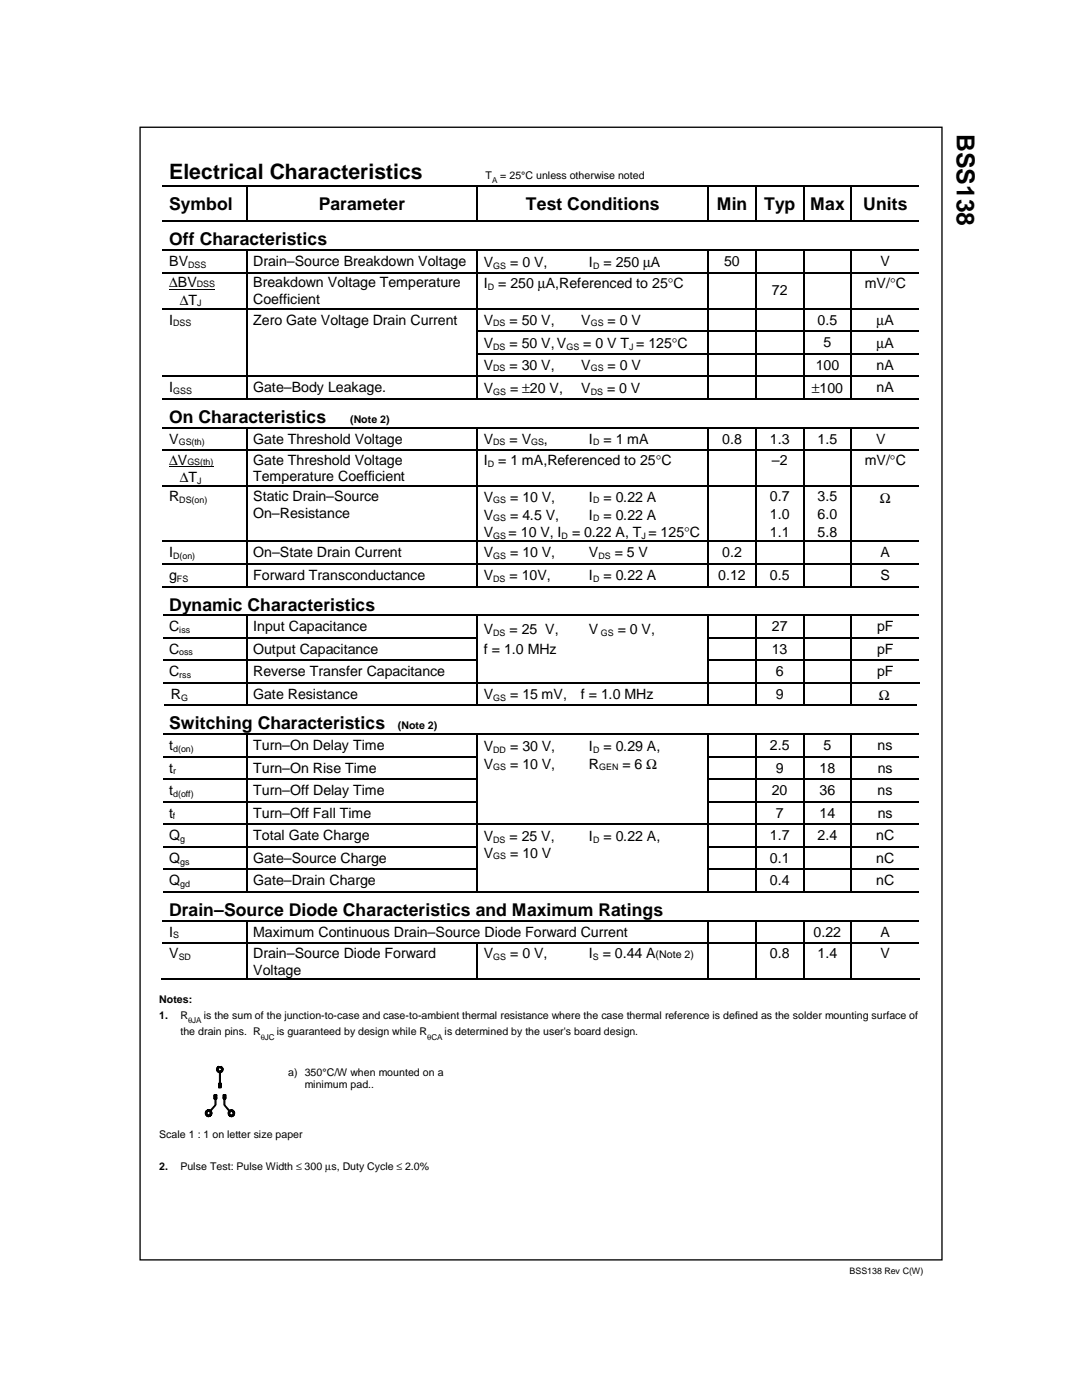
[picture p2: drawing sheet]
<svg xmlns="http://www.w3.org/2000/svg" width="216mm" height="279mm" viewBox="0 0 216 279" stroke-linecap="round" stroke-linejoin="round" font-family="sans-serif">
<path d="M28 25.4h160v226h-160z" fill="none" stroke="#000" stroke-width=".26"/>
<g fill="none" stroke="#000" stroke-width=".25">
<path d="M32.5 37.1h16.6M49.2 37.2v6.9M49.4 37.1h45.7M95.3 37.2v6.9M95.4 37.1h45.8M141.3 37.2v6.9M141.4 37.1h9.3M150.8 37.2v6.9M151 37.1h9.2M160.4 37.2v6.9M160.5 37.1h9.3M169.9 37.2v6.9"/>
<path d="M170 37.1h13.3M32.5 44.2h16.6M32.5 49.9h16.6M32.5 54.4h16.6M49.2 50.1v4.2M49.2 54.6v6.9M49.4 44.2h45.7M49.4 49.9h45.7M49.4 54.4h45.7M95.3 50.1v4.2M95.3 54.6v6.9M95.4 44.2h45.8"/>
<path d="M95.4 49.9h45.8M95.4 54.4h45.8M141.3 50.1v4.2M141.3 54.6v6.9M141.4 44.2h9.3M141.4 49.9h9.3M141.4 54.4h9.3M150.8 50.1v4.2M150.8 54.6v6.9M151 44.2h9.2M151 49.9h9.2M151 54.4h9.2"/>
<path d="M160.4 50.1v4.2M160.4 54.6v6.9M160.5 44.2h9.3M160.5 49.9h9.3M160.5 54.4h9.3M169.9 50.1v4.2M169.9 54.6v6.9M170 44.2h13.3M170 49.9h13.3M170 54.4h13.3M32.5 61.6h16.6M32.5 75.1h16.6"/>
<path d="M32.5 79.6h16.6M49.2 61.8v4.2M49.2 66.2v4.3M49.2 70.7v4.3M49.2 75.2v4.3M49.4 61.6h45.7M49.4 75.1h45.7M49.4 79.6h45.7M95.3 61.8v4.2M95.3 66.2v4.3M95.3 70.7v4.3M95.3 75.2v4.3"/>
<path d="M95.4 61.6h45.8M95.4 66.1h45.8M95.4 70.6h45.8M95.4 75.1h45.8M95.4 79.6h45.8M141.3 61.8v4.2M141.3 66.2v4.3M141.3 70.7v4.3M141.3 75.2v4.3M141.4 61.6h9.3M141.4 66.1h9.3M141.4 70.6h9.3"/>
<path d="M141.4 75.1h9.3M141.4 79.6h9.3M150.8 61.8v4.2M150.8 66.2v4.3M150.8 70.7v4.3M150.8 75.2v4.3M151 61.6h9.2M151 66.1h9.2M151 70.6h9.2M151 75.1h9.2M151 79.6h9.2M160.4 61.8v4.2"/>
<path d="M160.4 66.2v4.3M160.4 70.7v4.3M160.4 75.2v4.3M160.5 61.6h9.3M160.5 66.1h9.3M160.5 70.6h9.3M160.5 75.1h9.3M160.5 79.6h9.3M169.9 61.8v4.2M169.9 66.2v4.3M169.9 70.7v4.3M169.9 75.2v4.3"/>
<path d="M170 61.6h13.3M170 66.1h13.3M170 70.6h13.3M170 75.1h13.3M170 79.6h13.3M32.5 85.3h16.6M32.5 89.8h16.6M32.5 97h16.6M49.2 85.5v4.2M49.2 90v6.9M49.2 97.1v10.8M49.4 85.3h45.7"/>
<path d="M49.4 89.8h45.7M49.4 97h45.7M95.3 85.5v4.2M95.3 90v6.9M95.3 97.1v10.8M95.4 85.3h45.8M95.4 89.8h45.8M95.4 97h45.8M141.3 85.5v4.2M141.3 90v6.9M141.3 97.1v10.8M141.4 85.3h9.3"/>
<path d="M141.4 89.8h9.3M141.4 97h9.3M150.8 85.5v4.2M150.8 90v6.9M150.8 97.1v10.8M151 85.3h9.2M151 89.8h9.2M151 97h9.2M160.4 85.5v4.2M160.4 90v6.9M160.4 97.1v10.8M160.5 85.3h9.3"/>
<path d="M160.5 89.8h9.3M160.5 97h9.3M169.9 85.5v4.2M169.9 90v6.9M169.9 97.1v10.8M170 85.3h13.3M170 89.8h13.3M170 97h13.3M32.5 108.1h16.6M32.5 112.6h16.6M32.5 117.1h16.6M49.2 108.2v4.2"/>
<path d="M49.2 112.7v4.3M49.4 108.1h45.7M49.4 112.6h45.7M49.4 117.1h45.7M95.3 108.2v4.2M95.3 112.7v4.3M95.4 108.1h45.8M95.4 112.6h45.8M95.4 117.1h45.8M141.3 108.2v4.2M141.3 112.7v4.3M141.4 108.1h9.3"/>
<path d="M141.4 112.6h9.3M141.4 117.1h9.3M150.8 108.2v4.2M150.8 112.7v4.3M151 108.1h9.2M151 112.6h9.2M151 117.1h9.2M160.4 108.2v4.2M160.4 112.7v4.3M160.5 108.1h9.3M160.5 112.6h9.3M160.5 117.1h9.3"/>
<path d="M169.9 108.2v4.2M169.9 112.7v4.3M170 108.1h13.3M170 112.6h13.3M170 117.1h13.3M32.6 127.3h16.5M32.6 131.8h16.5M32.9 122.8h16.2M33.1 136.3h16M49.2 122.9v4.3M49.2 127.4v4.2M49.2 131.9v4.3"/>
<path d="M49.2 136.4v4.3M49.4 122.8h45.7M49.4 127.3h45.7M49.4 131.8h45.7M49.4 136.3h45.7M95.3 122.9v4.3M95.3 127.4v4.2M95.3 131.9v4.3M95.3 136.4v4.3M95.4 122.8h45.8M95.4 136.3h45.8M141.3 122.9v4.3"/>
<path d="M141.3 127.4v4.2M141.3 131.9v4.3M141.3 136.4v4.3M141.4 122.8h9.3M141.4 127.3h9.3M141.4 131.8h9.3M141.4 136.3h9.3M150.8 122.9v4.3M150.8 127.4v4.2M150.8 131.9v4.3M150.8 136.4v4.3M151 122.8h9.2"/>
<path d="M151 127.3h9.2M151 131.8h9.2M151 136.3h9.2M160.4 122.9v4.3M160.4 127.4v4.2M160.4 131.9v4.3M160.4 136.4v4.3M160.5 122.8h9.3M160.5 127.3h9.3M160.5 131.8h9.3M160.5 136.3h9.3M169.9 122.9v4.3"/>
<path d="M169.9 127.4v4.2M169.9 131.9v4.3M169.9 136.4v4.3M170 122.8h13.3M170 127.3h13.3M170 131.8h13.3M170 136.3h12.9M32.6 151h16.5M32.6 155.5h16.5M32.8 140.8h16.3M32.9 146.5h16.2M49.2 146.6v4.3"/>
<path d="M49.2 151.2v4.2M49.2 155.6v4.3M49.4 140.8h45.7M49.4 146.5h45.7M49.4 151h45.7M49.4 155.5h45.7M95.3 146.6v4.3M95.3 151.2v4.2M95.3 155.6v4.3M95.4 140.8h45.8M95.4 146.5h45.8M141.3 146.6v4.3"/>
<path d="M141.3 151.2v4.2M141.3 155.6v4.3M141.4 140.8h9.3M141.4 146.5h9.3M141.4 151h9.3M141.4 155.5h9.3M150.8 146.6v4.3M150.8 151.2v4.2M150.8 155.6v4.3M151 140.8h9.2M151 146.5h9.2M151 151h9.2"/>
<path d="M151 155.5h9.2M160.4 146.6v4.3M160.4 151.2v4.2M160.4 155.6v4.3M160.5 140.8h9.3M160.5 146.5h9.3M160.5 151h9.3M160.5 155.5h9.3M169.9 146.6v4.3M169.9 151.2v4.2M169.9 155.6v4.3M170 140.8h12.9"/>
<path d="M170 146.5h13.3M170 151h13.3M170 155.5h13.3M32.6 160h16.5M32.6 164.5h16.5M32.6 169h16.5M32.6 173.5h16.5M32.9 178h16.2M49.2 160.1v4.3M49.2 164.6v4.3M49.2 169.1v4.3M49.2 173.6v4.3"/>
<path d="M49.4 160h45.7M49.4 164.5h45.7M49.4 169h45.7M49.4 173.5h45.7M49.4 178h45.7M95.3 160.1v4.3M95.3 164.6v4.3M95.3 169.1v4.3M95.3 173.6v4.3M95.4 164.5h45.8M95.4 178h45.8M141.3 160.1v4.3"/>
<path d="M141.3 164.6v4.3M141.3 169.1v4.3M141.3 173.6v4.3M141.4 160h9.3M141.4 164.5h9.3M141.4 169h9.3M141.4 173.5h9.3M141.4 178h9.3M150.8 160.1v4.3M150.8 164.6v4.3M150.8 169.1v4.3M150.8 173.6v4.3"/>
<path d="M151 160h9.2M151 164.5h9.2M151 169h9.2M151 173.5h9.2M151 178h9.2M160.4 160.1v4.3M160.4 164.6v4.3M160.4 169.1v4.3M160.4 173.6v4.3M160.5 160h9.3M160.5 164.5h9.3M160.5 169h9.3"/>
<path d="M160.5 173.5h9.3M160.5 178h9.3M169.9 160.1v4.3M169.9 164.6v4.3M169.9 169.1v4.3M169.9 173.6v4.3M170 160h13.3M170 164.5h13.3M170 169h13.3M170 173.5h13.3M170 178h13.3M32.2 195.4h16.9"/>
<path d="M32.5 183.8h16.6M32.5 188.2h16.6M49.2 183.9v4.2M49.2 188.4v6.8M49.4 183.8h91.8M49.4 188.2h45.7M49.4 195.4h45.7M95.3 188.4v6.8M95.4 188.2h45.8M95.4 195.4h45.8M141.3 183.9v4.2M141.3 188.4v6.8"/>
<path d="M141.4 183.8h9.3M141.4 188.2h9.3M141.4 195.4h9.3M150.8 183.9v4.2M150.8 188.4v6.8M151 183.8h9.2M151 188.2h9.2M151 195.4h9.2M160.4 183.9v4.2M160.4 188.4v6.8M160.5 183.8h9.3M160.5 188.2h9.3"/>
<path d="M160.5 195.4h9.3M169.9 183.9v4.2M169.9 188.4v6.8M170 183.8h13.3M170 188.2h13.3M170 195.4h13.4"/>
</g>
<g fill="#000">
<path d="M49.1 37h.3v.2h-.3zM95.1 37h.3v.2h-.3zM141.2 37h.2v.2h-.2zM150.7 37h.3v.2h-.3zM160.2 37h.3v.2h-.3zM169.8 37h.2v.2h-.2zM49.1 44.1h.3v.2h-.3zM49.1 49.8h.3v.3h-.3zM49.1 54.3h.3v.3h-.3zM95.1 44.1h.3v.2h-.3zM95.1 49.8h.3v.3h-.3zM95.1 54.3h.3v.3h-.3z"/>
<path d="M141.2 44.1h.2v.2h-.2zM141.2 49.8h.2v.3h-.2zM141.2 54.3h.2v.3h-.2zM150.7 44.1h.3v.2h-.3zM150.7 49.8h.3v.3h-.3zM150.7 54.3h.3v.3h-.3zM160.2 44.1h.3v.2h-.3zM160.2 49.8h.3v.3h-.3zM160.2 54.3h.3v.3h-.3zM169.8 44.1h.2v.2h-.2zM169.8 49.8h.2v.3h-.2zM169.8 54.3h.2v.3h-.2z"/>
<path d="M49.1 61.5h.3v.3h-.3zM49.1 66h.3v.2h-.3zM49.1 70.5h.3v.2h-.3zM49.1 75h.3v.2h-.3zM49.1 79.5h.3v.2h-.3zM95.1 61.5h.3v.3h-.3zM95.1 66h.3v.2h-.3zM95.1 70.5h.3v.2h-.3zM95.1 75h.3v.2h-.3zM95.1 79.5h.3v.2h-.3zM141.2 61.5h.2v.3h-.2zM141.2 66h.2v.2h-.2z"/>
<path d="M141.2 70.5h.2v.2h-.2zM141.2 75h.2v.2h-.2zM141.2 79.5h.2v.2h-.2zM150.7 61.5h.3v.3h-.3zM150.7 66h.3v.2h-.3zM150.7 70.5h.3v.2h-.3zM150.7 75h.3v.2h-.3zM150.7 79.5h.3v.2h-.3zM160.2 61.5h.3v.3h-.3zM160.2 66h.3v.2h-.3zM160.2 70.5h.3v.2h-.3zM160.2 75h.3v.2h-.3z"/>
<path d="M160.2 79.5h.3v.2h-.3zM169.8 61.5h.2v.3h-.2zM169.8 66h.2v.2h-.2zM169.8 70.5h.2v.2h-.2zM169.8 75h.2v.2h-.2zM169.8 79.5h.2v.2h-.2zM49.1 85.2h.3v.3h-.3zM49.1 89.7h.3v.3h-.3zM49.1 96.9h.3v.2h-.3zM95.1 85.2h.3v.3h-.3zM95.1 89.7h.3v.3h-.3zM95.1 96.9h.3v.2h-.3z"/>
<path d="M141.2 85.2h.2v.3h-.2zM141.2 89.7h.2v.3h-.2zM141.2 96.9h.2v.2h-.2zM150.7 85.2h.3v.3h-.3zM150.7 89.7h.3v.3h-.3zM150.7 96.9h.3v.2h-.3zM160.2 85.2h.3v.3h-.3zM160.2 89.7h.3v.3h-.3zM160.2 96.9h.3v.2h-.3zM169.8 85.2h.2v.3h-.2zM169.8 89.7h.2v.3h-.2zM169.8 96.9h.2v.2h-.2z"/>
<path d="M49.1 107.9h.3v.3h-.3zM49.1 112.4h.3v.3h-.3zM49.1 117h.3v.2h-.3zM95.1 107.9h.3v.3h-.3zM95.1 112.4h.3v.3h-.3zM95.1 117h.3v.2h-.3zM141.2 107.9h.2v.3h-.2zM141.2 112.4h.2v.3h-.2zM141.2 117h.2v.2h-.2zM150.7 107.9h.3v.3h-.3zM150.7 112.4h.3v.3h-.3zM150.7 117h.3v.2h-.3z"/>
<path d="M160.2 107.9h.3v.3h-.3zM160.2 112.4h.3v.3h-.3zM160.2 117h.3v.2h-.3zM169.8 107.9h.2v.3h-.2zM169.8 112.4h.2v.3h-.2zM169.8 117h.2v.2h-.2zM32.5 122.7h.1v.2h-.1zM32.6 122.7h.3v.2h-.3zM32.6 136.2h.2v.2h-.2zM32.8 136.2h.3v.2h-.3zM49.1 122.7h.3v.2h-.3zM49.1 127.2h.3v.2h-.3z"/>
<path d="M49.1 131.6h.3v.3h-.3zM49.1 136.2h.3v.2h-.3zM95.1 122.7h.3v.2h-.3zM95.1 127.2h.3v.2h-.3zM95.1 131.6h.3v.3h-.3zM95.1 136.2h.3v.2h-.3zM141.2 122.7h.2v.2h-.2zM141.2 127.2h.2v.2h-.2zM141.2 131.6h.2v.3h-.2zM141.2 136.2h.2v.2h-.2zM150.7 122.7h.3v.2h-.3zM150.7 127.2h.3v.2h-.3z"/>
<path d="M150.7 131.6h.3v.3h-.3zM150.7 136.2h.3v.2h-.3zM160.2 122.7h.3v.2h-.3zM160.2 127.2h.3v.2h-.3zM160.2 131.6h.3v.3h-.3zM160.2 136.2h.3v.2h-.3zM169.8 122.7h.2v.2h-.2zM169.8 127.2h.2v.2h-.2zM169.8 131.6h.2v.3h-.2zM169.8 136.2h.2v.2h-.2zM182.9 136.2h.3v.2h-.3zM183.2 136.2h.2v.2h-.2z"/>
<path d="M32.5 146.4h.1v.2h-.1zM32.6 146.4h.3v.2h-.3zM49.1 140.7h.3v.2h-.3zM49.1 146.4h.3v.2h-.3zM49.1 150.9h.3v.3h-.3zM49.1 155.4h.3v.2h-.3zM49.1 159.9h.3v.2h-.3zM95.1 140.7h.3v.2h-.3zM95.1 146.4h.3v.2h-.3zM95.1 150.9h.3v.3h-.3zM95.1 155.4h.3v.2h-.3zM95.1 159.9h.3v.2h-.3z"/>
<path d="M141.2 140.7h.2v.2h-.2zM141.2 146.4h.2v.2h-.2zM141.2 150.9h.2v.3h-.2zM141.2 155.4h.2v.2h-.2zM141.2 159.9h.2v.2h-.2zM150.7 140.7h.3v.2h-.3zM150.7 146.4h.3v.2h-.3zM150.7 150.9h.3v.3h-.3zM150.7 155.4h.3v.2h-.3zM150.7 159.9h.3v.2h-.3zM160.2 140.7h.3v.2h-.3zM160.2 146.4h.3v.2h-.3z"/>
<path d="M160.2 150.9h.3v.3h-.3zM160.2 155.4h.3v.2h-.3zM160.2 159.9h.3v.2h-.3zM169.8 140.7h.2v.2h-.2zM169.8 146.4h.2v.2h-.2zM169.8 150.9h.2v.3h-.2zM169.8 155.4h.2v.2h-.2zM169.8 159.9h.2v.2h-.2zM32.5 177.9h.1v.2h-.1zM32.6 177.9h.3v.2h-.3zM49.1 164.4h.3v.2h-.3zM49.1 168.9h.3v.2h-.3z"/>
<path d="M49.1 173.4h.3v.2h-.3zM49.1 177.9h.3v.2h-.3zM95.1 164.4h.3v.2h-.3zM95.1 168.9h.3v.2h-.3zM95.1 173.4h.3v.2h-.3zM95.1 177.9h.3v.2h-.3zM141.2 164.4h.2v.2h-.2zM141.2 168.9h.2v.2h-.2zM141.2 173.4h.2v.2h-.2zM141.2 177.9h.2v.2h-.2zM150.7 164.4h.3v.2h-.3zM150.7 168.9h.3v.2h-.3z"/>
<path d="M150.7 173.4h.3v.2h-.3zM150.7 177.9h.3v.2h-.3zM160.2 164.4h.3v.2h-.3zM160.2 168.9h.3v.2h-.3zM160.2 173.4h.3v.2h-.3zM160.2 177.9h.3v.2h-.3zM169.8 164.4h.2v.2h-.2zM169.8 168.9h.2v.2h-.2zM169.8 173.4h.2v.2h-.2zM169.8 177.9h.2v.2h-.2zM49.1 183.6h.3v.3h-.3zM49.1 188.1h.3v.3h-.3z"/>
<path d="M49.1 195.2h.3v.3h-.3zM95.1 188.1h.3v.3h-.3zM95.1 195.2h.3v.3h-.3zM141.2 183.6h.2v.3h-.2zM141.2 188.1h.2v.3h-.2zM141.2 195.2h.2v.3h-.2zM150.7 183.6h.3v.3h-.3zM150.7 188.1h.3v.3h-.3zM150.7 195.2h.3v.3h-.3zM160.2 183.6h.3v.3h-.3zM160.2 188.1h.3v.3h-.3zM160.2 195.2h.3v.3h-.3z"/>
<path d="M169.8 183.6h.2v.3h-.2zM169.8 188.1h.2v.3h-.2zM169.8 195.2h.2v.3h-.2z"/>
</g>
<g fill="none" stroke="#000" stroke-width=".2">
<path d="M33.8 57.7h9.1M33.8 93h8.8M42.7 218.5l.6 .7M42.7 218.7l.6 .7M42.7 218.9l.4 .5v1.1l-1 1.2-.1-.1 .9-1.1v-1.1l-.2-.3M42.8 218.5l.5 .4M42.9 218.5l-.2 .1M43 218.5l.3 .2M43.1 218.5l-.4 .3M43.2 213.4h.1M43.2 213.4l.7 .7M43.2 218.5h.1"/>
<path d="M43.2 213.4v.3l.4 .4M43.2 213.2l.4 .3M43.2 213.2v.2M43.3 218.5v.9M43.3 219.3l-.1 .1M43.3 218.5h-.6v.9h.6M43.3 219l-.3 .4M43.3 218.6l-.6 .7M43.3 218.8l-.5 .6M43.3 218.5l-.6 .6M43.3 213l.3 .3M43.4 212.9l.1-.1 .2 .3"/>
<path d="M43.4 212.9l.2 .3-.4 .4 .5 .5 .8-.8v-.2l-.3 .3M43.4 212.9l-.2 .3M43.5 213.5l-.2 .3 .1 .1 .2-.3M43.6 216.2h.6v.9h-.6zM43.6 212.8l.3 .3M43.6 212.8l-.4 .4M43.6 216.9l.2 .2M43.6 216.3l.1-.1 .5 .4M43.6 216.3l.6 .6M43.6 216.6l.4 .5 .2-.2M43.6 217.1h.1M43.6 216.4l.6 .7"/>
<path d="M43.6 212.8l-.2 .1M43.6 214.1h.5M43.7 213.1l.3-.4 .5 .6-.6 .8M43.7 213.1h.1M43.7 213.7l-.2 .3 .1 .1M43.7 213.7l.4 .4M43.7 213.1h.3l.2 .2M43.7 213.1l-.2 .3 .2 .3M43.7 213.7l.2 .1M43.8 212.7l-.2 .1M43.8 212.7l.7 .8M43.8 214.1v2.1"/>
<path d="M43.8 212.7l-.6 .7M43.9 213.8l-.3 .3M43.9 214.1h.1M43.9 213.1h.1M43.9 216.2h.1M43.9 216.2l.3 .2M43.9 216.2l-.3 .3M44 212.7l.3 .2M44 214.1v2.1M44.2 216.7l-.4 .4M44.2 216.3l-.1-.1-.5 .5M44.2 216.3l-.6 .6"/>
<path d="M44.2 216.5l-.6 .6M44.2 213.3v.1M44.2 213.4h.1M44.2 213.4l.3 .3M44.2 213.4l-.3 .4M44.3 212.9l-.2 .2 .1 .2M44.3 212.9l-.1-.1-.3 .3M44.3 212.9l.2 .5v.3M44.4 213.8l-.2-.2-.1 .1 .2 .2M44.4 213l-.2 .3M44.5 213.7l-.3 .3-.3-.2M44.5 213.7l-.4 .4"/>
<path d="M44.5 218.8h.1M44.5 219.2h.1M44.5 218.5h.6v.9h-.6zM44.5 218.8l.6 .6M44.5 219.2l.1 .2M44.5 218.5l.6 .5-.3 .4M44.6 218.5l-.1 .1 .6 .6-.2 .2M44.7 219.4v1.1l.9 1.2 .2-.1M44.8 218.5l.3 .3-.6 .6M44.8 218.5l-.3 .3M44.9 219.4v1.1l.9 1.1M45 218.5l.1 .1-.6 .6"/>
<path d="M45.1 218.5l-.6 .5 .3 .4M41 221.9l.3 .2M41 222.4l.6 .5M41 221.9v.5M41 221.8v.1M41.2 221.7l.2 .2-.1 .1-.3-.2M41.2 221.7l-.2 .2M41.2 221.6l-.1 .2M41.2 221.6l.3 .2M41.3 222.3l.3 .2 .3-.2M41.3 222.3l-.2 .3-.1-.2M41.3 222.1l-.3 .3"/>
<path d="M41.3 222.1v.2M41.4 221.5h.4M41.4 221.5l.2 .3M41.4 221.5l-.2 .2M41.4 221.5h.5M41.4 222.4l-.2 .3 .1 .1 .2-.3 .3 .3M41.5 221.5l.8 .7v-.1l-.7 .8h.1l-.8-.8zM41.6 221.8l-.3 .3M41.6 221.8l.2 .1M41.8 222.5h.1M41.8 221.5l-.9 .8 .6 .6 .3-.4M41.8 222.5l.2 .2-.2 .1"/>
<path d="M41.8 221.5l.5 .4-.4 .4M41.8 221.9l.1 .4M41.8 222.4l.3 .3M41.9 221.5l.1 .1-.2 .3M41.9 221.9l.2-.2 .1 .1-.2 .3 .3 .3M41.9 221.5l-.3 .3M41.9 221.5a.69 .69 0 0 1 .2 1.2M41.9 222.3l.3 .2-.1 .2M42.1 222.7l-.5 .2M42.3 222.4l-.5 .4M45.6 222.4l.3 .5 .3-.4M45.7 221.7l-.1 .7"/>
<path d="M45.8 221.6l.3 .3h-.2l-.2-.2M45.9 222.3l-.2 .4 .2-.3M45.9 222v.4M45.9 222l-.3-.2v.1l.3 .3M45.9 222.1l-.3 .3M45.9 221.5l-.2 .2M45.9 221.5l.4 .4M45.9 221.5a.69 .69 0 0 1 .9 .3 .69 .69 0 0 1-.1 .9M46.1 222.5h.1M46.1 222.5l-.3 .3M46.1 221.5l-.6 .6 .7 .8M46.1 221.5h.1"/>
<path d="M46.1 222.5l.3 .4 .1-.1-.2-.3 .1-.1 .3 .3M46.1 221.5l.7 .8-.5 .6h-.2l.7-.8-.6-.6-.7 .8 .5 .6M46.3 221.9l.2-.3 .2 .1-.3 .2 .1 .2M46.3 221.9l.2 .1v.4a.38 .38 0 0 1-.6 0M46.3 221.9h-.3l-.1 .1M46.4 221.5l-.3 .3M46.5 222.1l.3 .3M46.5 222.1l.3-.3-.3 .5 .2 .3v.1M46.7 222.7l-.2 .1h-.6"/>
</g>
<text font-size="5" x="190.9" y="26.7" transform="rotate(90 190.9 26.7)">BSS138</text>
<text font-size="4.2" x="33.8" y="35.6">Electrical Characteristics</text>
<g font-size="3.5">
<text x="33.8" y="41.9">Symbol</text>
<text x="63.6" y="41.9">Parameter</text>
<text x="104.9" y="41.9">Test Conditions</text>
<text x="143" y="41.9">Min</text>
<text x="152.4" y="41.9">Typ</text>
<text x="161.7" y="41.9">Max</text>
<text x="172.3" y="41.9">Units</text>
<text x="33.8" y="49">Off Characteristics</text>
<text x="33.8" y="84.4">On Characteristics</text>
<text x="33.8" y="121.9">Dynamic Characteristics</text>
<text x="33.8" y="145.6">Switching Characteristics</text>
<text x="33.8" y="182.8">Drain–Source Diode Characteristics and Maximum Ratings</text>
</g>
<g font-size="2.8">
<text x="33.8" y="53.1">BV</text>
<text x="50.5" y="53.1">Drain–Source Breakdown Voltage</text>
<text x="96.5" y="53.3">V</text>
<text x="101.8" y="53.3">= 0 V,</text>
<text x="117.5" y="53.3">I</text>
<text x="120.4" y="53.3">= 250 µA</text>
<text x="144.5" y="53.1">50</text>
<text x="175.7" y="53.1">V</text>
<text x="33.8" y="57.4">∆BV</text>
<text x="50.5" y="57.4">Breakdown Voltage Temperature</text>
<text x="96.5" y="57.5">I</text>
<text x="99.4" y="57.5">= 250 µA,Referenced to 25°C</text>
<text x="154" y="59">72</text>
<text x="172.6" y="57.5">mV/°C</text>
<text x="33.8" y="64.8">I</text>
<text x="35.9" y="60.8">∆T</text>
<text x="50.5" y="60.6">Coefficient</text>
<text x="50.5" y="64.8">Zero Gate Voltage Drain Current</text>
<text x="96.5" y="64.8">V</text>
<text x="101.7" y="64.8">= 50 V,</text>
<text x="116" y="64.8">V</text>
<text x="121.2" y="64.8">= 0 V</text>
<text x="163.1" y="64.8">0.5</text>
<text x="174.9" y="64.9">µA</text>
<text x="96.5" y="69.4">V</text>
<text x="101.7" y="69.4">= 50 V, V</text>
<text x="116.4" y="69.4">= 0 V T = 125°C</text>
<text x="164.3" y="69.3">5</text>
<text x="174.9" y="69.4">µA</text>
<text x="96.5" y="73.8">V</text>
<text x="101.7" y="73.8">= 30 V,</text>
<text x="116" y="73.8">V</text>
<text x="121.2" y="73.8">= 0 V</text>
<text x="162.8" y="73.8">100</text>
<text x="174.9" y="73.8">nA</text>
<text x="33.8" y="78.3">I</text>
<text x="50.5" y="78.3">Gate–Body Leakage.</text>
<text x="96.5" y="78.4">V</text>
<text x="101.8" y="78.4">= ±20 V,</text>
<text x="116" y="78.4">V</text>
<text x="121.1" y="78.4">= 0 V</text>
<text x="162" y="78.4">±100</text>
<text x="174.9" y="78.3">nA</text>
<text x="33.8" y="88.5">V</text>
<text x="50.5" y="88.5">Gate Threshold Voltage</text>
<text x="96.5" y="88.5">V</text>
<text x="101.7" y="88.5">= V</text>
<text x="108.5" y="88.5">,</text>
<text x="117.5" y="88.5">I</text>
<text x="120.4" y="88.5">= 1 mA</text>
<text x="144.1" y="88.5">0.8</text>
<text x="153.6" y="88.5">1.3</text>
<text x="163.2" y="88.5">1.5</text>
<text x="174.9" y="88.5">V</text>
<text x="33.8" y="92.7">∆V</text>
<text x="50.5" y="92.7">Gate Threshold Voltage</text>
<text x="96.5" y="92.9">I</text>
<text x="99.4" y="92.9">= 1 mA,Referenced to 25°C</text>
<text x="154" y="92.7">–2</text>
<text x="172.5" y="92.9">mV/°C</text>
<text x="33.8" y="100.1">R</text>
<text x="35.9" y="96.2">∆T</text>
<text x="50.5" y="96">Temperature Coefficient</text>
<text x="50.5" y="100.1">Static Drain–Source</text>
<text x="96.5" y="100.1">V</text>
<text x="101.8" y="100.1">= 10 V,</text>
<text x="117.5" y="100.1">I</text>
<text x="120.4" y="100.1">= 0.22 A</text>
<text x="153.6" y="100.1">0.7</text>
<text x="163.2" y="100.1">3.5</text>
<text x="175.6" y="100.3">Ω</text>
<text x="50.5" y="103.3">On–Resistance</text>
<text x="96.5" y="103.7">V</text>
<text x="96.5" y="107.2">V</text>
<text x="101.5" y="107.2">= 10 V, I</text>
<text x="101.8" y="103.7">= 4.5 V,</text>
<text x="114.1" y="107.2">= 0.22 A, T = 125°C</text>
<text x="117.5" y="103.7">I</text>
<text x="120.4" y="103.7">= 0.22 A</text>
<text x="153.6" y="103.7">1.0</text>
<text x="153.6" y="107.3">1.1</text>
<text x="163.2" y="103.7">6.0</text>
<text x="163.2" y="107.3">5.8</text>
<text x="33.8" y="111.2">I</text>
<text x="50.5" y="111.2">On–State Drain Current</text>
<text x="96.5" y="111.2">V</text>
<text x="101.8" y="111.2">= 10 V,</text>
<text x="117.5" y="111.2">V</text>
<text x="122.7" y="111.2">= 5 V</text>
<text x="144.1" y="111.2">0.2</text>
<text x="175.7" y="111.2">A</text>
<text x="33.8" y="115.7">g</text>
<text x="50.5" y="115.7">Forward Transconductance</text>
<text x="96.5" y="115.7">V</text>
<text x="101.7" y="115.7">= 10V,</text>
<text x="117.5" y="115.7">I</text>
<text x="120.4" y="115.7">= 0.22 A</text>
<text x="143.3" y="115.7">0.12</text>
<text x="153.6" y="115.7">0.5</text>
<text x="175.7" y="115.7">S</text>
<text x="33.8" y="126">C</text>
<text x="50.5" y="126">Input Capacitance</text>
<text x="154" y="126">27</text>
<text x="175" y="126">pF</text>
<text x="33.8" y="130.5">C</text>
<text x="50.5" y="130.5">Output Capacitance</text>
<text x="96.5" y="130.5">f = 1.0 MHz</text>
<text x="96.5" y="126.6">V</text>
<text x="101.7" y="126.6">= 25 V,</text>
<text x="117.5" y="126.6">V</text>
<text x="123.3" y="126.6">= 0 V,</text>
<text x="154" y="130.5">13</text>
<text x="175" y="130.5">pF</text>
<text x="33.8" y="134.9">C</text>
<text x="50.5" y="134.9">Reverse Transfer Capacitance</text>
<text x="154.8" y="134.9">6</text>
<text x="175" y="134.9">pF</text>
<text x="34.1" y="139.5">R</text>
<text x="50.5" y="139.5">Gate Resistance</text>
<text x="96.5" y="139.5">V</text>
<text x="101.8" y="139.5">= 15 mV,</text>
<text x="115.9" y="139.5">f = 1.0 MHz</text>
<text x="154.8" y="139.5">9</text>
<text x="175.4" y="139.6">Ω</text>
<text x="33.8" y="149.7">t</text>
<text x="50.5" y="149.7">Turn–On Delay Time</text>
<text x="96.5" y="149.9">V</text>
<text x="101.8" y="149.9">= 30 V,</text>
<text x="117.5" y="149.9">I</text>
<text x="120.4" y="149.9">= 0.29 A,</text>
<text x="153.6" y="149.7">2.5</text>
<text x="164.3" y="149.7">5</text>
<text x="175.1" y="149.7">ns</text>
<text x="33.8" y="154.2">t</text>
<text x="50.5" y="154.2">Turn–On Rise Time</text>
<text x="96.5" y="153.4">V</text>
<text x="101.8" y="153.4">= 10 V,</text>
<text x="117.5" y="153.4">R</text>
<text x="124.2" y="153.4">= 6 Ω</text>
<text x="154.8" y="154.2">9</text>
<text x="163.5" y="154.2">18</text>
<text x="175.1" y="154.2">ns</text>
<text x="33.8" y="158.7">t</text>
<text x="50.5" y="158.7">Turn–Off Delay Time</text>
<text x="154" y="158.7">20</text>
<text x="163.5" y="158.7">36</text>
<text x="175.1" y="158.7">ns</text>
<text x="33.8" y="163.2">t</text>
<text x="33.8" y="167.7">Q</text>
<text x="50.5" y="163.2">Turn–Off Fall Time</text>
<text x="50.5" y="167.7">Total Gate Charge</text>
<text x="96.5" y="167.9">V</text>
<text x="101.7" y="167.9">= 25 V,</text>
<text x="117.5" y="167.9">I</text>
<text x="120.4" y="167.9">= 0.22 A,</text>
<text x="153.6" y="167.7">1.7</text>
<text x="154.8" y="163.2">7</text>
<text x="163.2" y="167.7">2.4</text>
<text x="163.5" y="163.2">14</text>
<text x="174.8" y="167.7">nC</text>
<text x="175.1" y="163.2">ns</text>
<text x="33.8" y="172.2">Q</text>
<text x="50.5" y="172.2">Gate–Source Charge</text>
<text x="96.5" y="171.2">V</text>
<text x="101.8" y="171.2">= 10 V</text>
<text x="153.6" y="172.2">0.1</text>
<text x="174.8" y="172.2">nC</text>
<text x="33.8" y="176.7">Q</text>
<text x="50.5" y="176.7">Gate–Drain Charge</text>
<text x="153.6" y="176.7">0.4</text>
<text x="174.8" y="176.7">nC</text>
<text x="33.8" y="186.9">I</text>
<text x="33.8" y="191.3">V</text>
<text x="50.5" y="191.3">Drain–Source Diode Forward</text>
<text x="50.5" y="186.9">Maximum Continuous Drain–Source Diode Forward Current</text>
<text x="96.5" y="191.3">V</text>
<text x="101.8" y="191.3">= 0 V,</text>
<text x="117.5" y="191.3">I</text>
<text x="120.3" y="191.3">= 0.44 A</text>
<text x="153.6" y="191.3">0.8</text>
<text x="162.3" y="186.9">0.22</text>
<text x="163.2" y="191.3">1.4</text>
<text x="175.7" y="186.9">A</text>
<text x="175.7" y="191.3">V</text>
<text x="50.5" y="194.5">Voltage</text>
</g>
<g font-size="2.1">
<text x="96.9" y="35.6">T</text>
<text x="99.8" y="35.6">= 25°C unless otherwise noted</text>
<text x="69.9" y="84.4">(Note 2)</text>
<text x="79.4" y="145.6">(Note 2)</text>
<text x="130.8" y="191.3">(Note 2)</text>
<text x="31.8" y="200.2">Notes:</text>
<text x="31.8" y="203.4">1.</text>
<text x="36" y="203.4">R</text>
<text x="40.7" y="203.4">is the sum of the junction-to-case and case-to-ambient thermal resistance where the case thermal reference is defined as the solder mounting surface of</text>
<text x="36" y="206.6">the drain pins. R</text>
<text x="55.2" y="206.6">is guaranteed by design while R</text>
<text x="88.7" y="206.6">is determined by the user's board design.</text>
<text x="57.5" y="214.8">a) 350°C/W when mounted on a</text>
<text x="60.8" y="217.2">minimum pad..</text>
<text x="31.8" y="227.2">Scale 1 : 1 on letter size paper</text>
<text x="31.8" y="233.5">2.</text>
<text x="36" y="233.5">Pulse Test: Pulse Width ≤ 300 µs, Duty Cycle ≤ 2.0%</text>
</g>
<g font-size="1.8">
<text x="37.6" y="53.5">DSS</text>
<text x="98.4" y="53.6">GS</text>
<text x="118.3" y="53.6">D</text>
<text x="39.3" y="57.4">DSS</text>
<text x="97.3" y="57.8">D</text>
<text x="34.6" y="65.1">DSS</text>
<text x="39.3" y="61.2">J</text>
<text x="98.4" y="65.1">DS</text>
<text x="117.9" y="65.1">GS</text>
<text x="98.4" y="69.8">DS</text>
<text x="113" y="69.8">GS</text>
<text x="125.6" y="69.8">J</text>
<text x="98.4" y="74.1">DS</text>
<text x="117.9" y="74.1">GS</text>
<text x="34.6" y="78.6">GSS</text>
<text x="98.4" y="78.7">GS</text>
<text x="117.9" y="78.7">DS</text>
<text x="35.7" y="88.9">GS(th)</text>
<text x="98.4" y="88.9">DS</text>
<text x="106" y="88.9">GS</text>
<text x="118.3" y="88.9">D</text>
<text x="37.4" y="92.7">GS(th)</text>
<text x="97.3" y="93.2">D</text>
<text x="35.8" y="100.4">DS(on)</text>
<text x="39.3" y="96.6">J</text>
<text x="98.4" y="100.4">GS</text>
<text x="118.3" y="100.4">D</text>
<text x="98.4" y="104">GS</text>
<text x="98.4" y="107.5">GS</text>
<text x="112.1" y="107.5">D</text>
<text x="118.3" y="104">D</text>
<text x="128" y="107.5">J</text>
<text x="34.6" y="111.6">D(on)</text>
<text x="98.4" y="111.6">GS</text>
<text x="119.4" y="111.6">DS</text>
<text x="35.3" y="116.1">FS</text>
<text x="98.4" y="116.1">DS</text>
<text x="118.3" y="116.1">D</text>
<text x="35.8" y="126.3">iss</text>
<text x="35.8" y="130.8">oss</text>
<text x="98.4" y="126.9">DS</text>
<text x="119.9" y="126.9">GS</text>
<text x="35.8" y="135.3">rss</text>
<text x="36.1" y="139.8">G</text>
<text x="98.4" y="139.8">GS</text>
<text x="34.6" y="150">d(on)</text>
<text x="34.6" y="154.5">r</text>
<text x="98.4" y="150.3">DD</text>
<text x="98.4" y="153.7">GS</text>
<text x="118.3" y="150.3">D</text>
<text x="119.6" y="153.7">GEN</text>
<text x="34.6" y="159">d(off)</text>
<text x="34.5" y="163.5">f</text>
<text x="36" y="168">g</text>
<text x="36" y="172.5">gs</text>
<text x="98.4" y="168.3">DS</text>
<text x="98.4" y="171.5">GS</text>
<text x="118.3" y="168.3">D</text>
<text x="36" y="177">gd</text>
<text x="34.6" y="187.3">S</text>
<text x="35.7" y="191.6">SD</text>
<text x="98.4" y="191.6">GS</text>
<text x="118.3" y="191.6">S</text>
<text x="169.5" y="254.3">BSS138 Rev C(W)</text>
</g>
<g font-size="1.6">
<text x="98.2" y="36.5">A</text>
<text x="37.5" y="204.2">θJA</text>
<text x="52" y="207.5">θJC</text>
<text x="85.2" y="207.5">θCA</text>
</g>
</svg>
